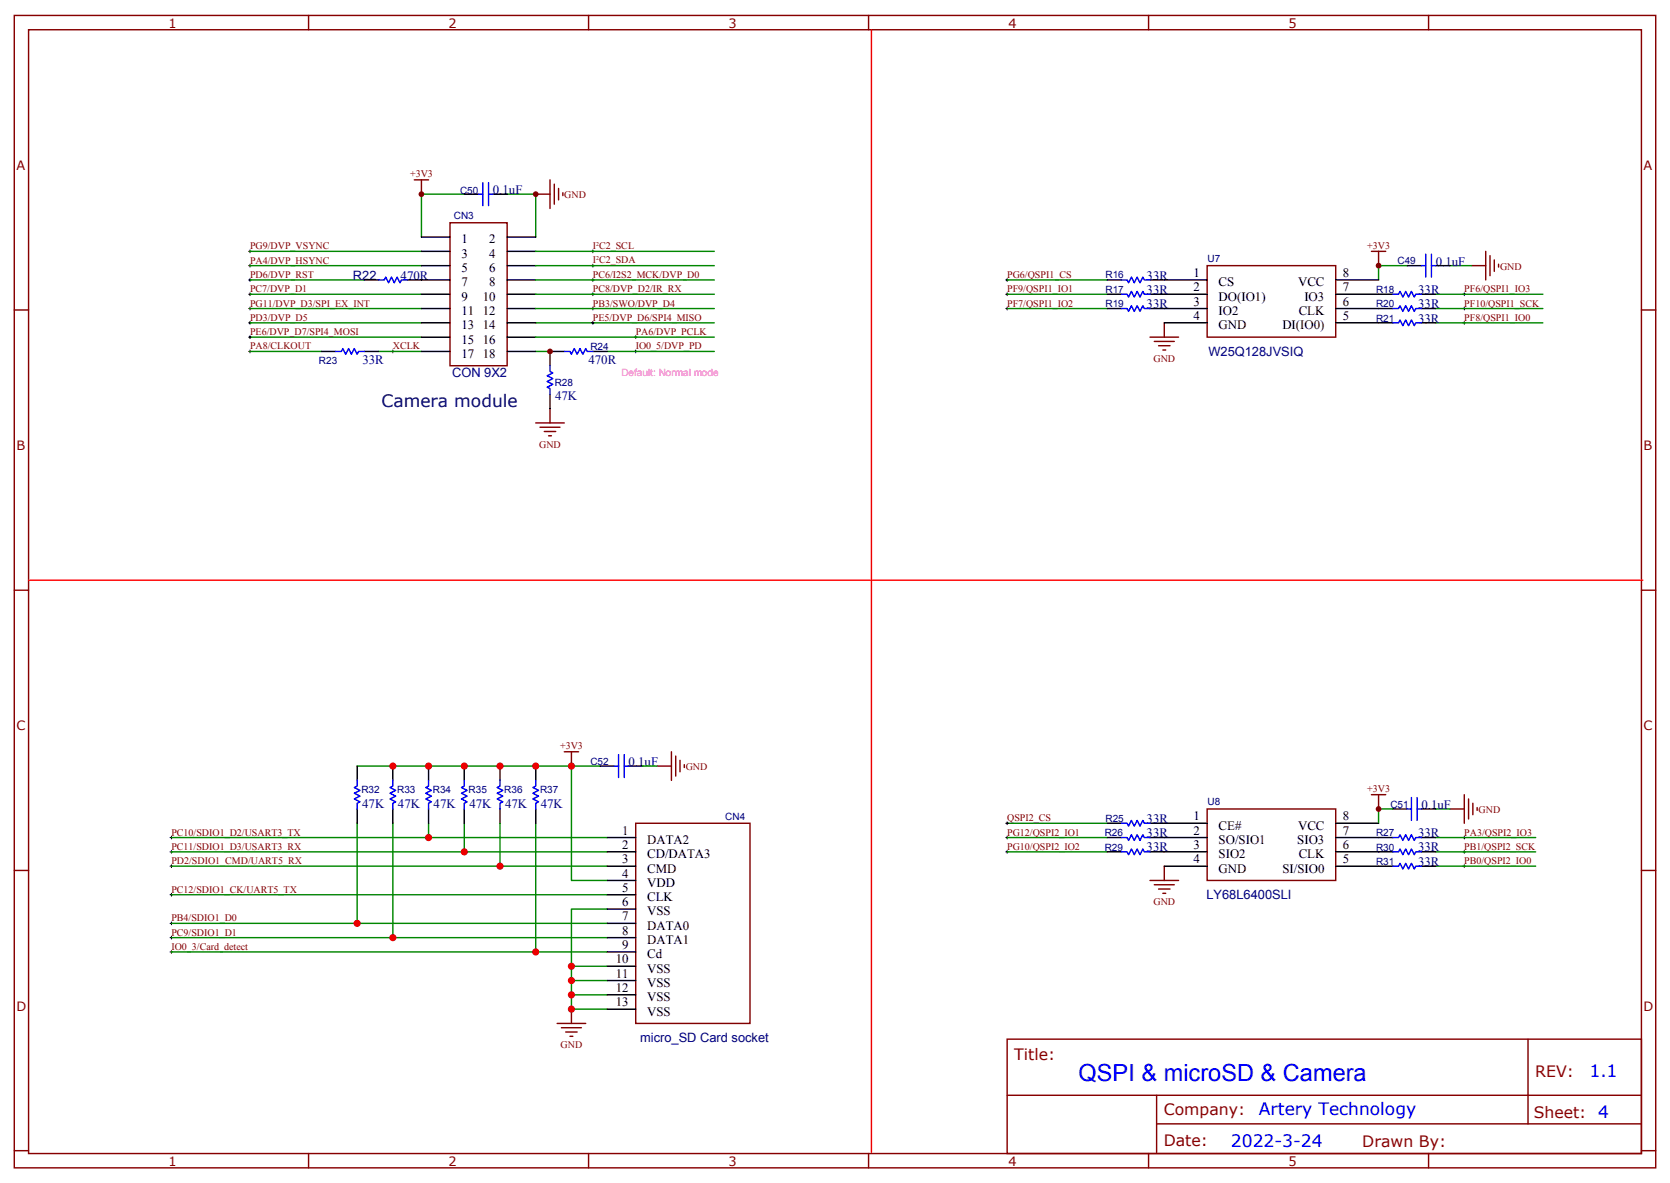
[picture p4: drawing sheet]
<svg xmlns="http://www.w3.org/2000/svg" width="412mm" height="292mm" viewBox="0 0 412 292" stroke-linecap="round" stroke-linejoin="round" font-family="sans-serif">
<g fill="none" stroke="#000" stroke-width=".25">
<path d="M61.4 72.6h.7M61.4 76.1h.7M61.4 79.7h.7M61.4 69.1h.7M61.4 62h.7M61.4 65.5h.7M61.7 61.7v.7M61.7 65.2v.7M61.7 68.7v.7M61.7 72.2v.8M61.7 75.8v.7M61.7 79.3v.7"/>
<path d="M146 72.6h.8M146 76.1h.8M146 79.7h.8M146 69.1h.8M146 62h.8M146 65.5h.8M146.4 61.7v.7M146.4 65.2v.7M146.4 68.7v.7M146.4 72.2v.8M146.4 75.8v.7M146.4 79.3v.7"/>
<path d="M248.4 72.6h.7M248.4 76.1h.7M248.4 69.1h.7M248.7 68.7v.7M248.7 72.2v.8M248.7 75.8v.7M361.2 72.6h.7M361.2 76.1h.7M361.2 79.7h.7M361.6 72.2v.8M361.6 75.8v.7M361.6 79.3v.7"/>
<path d="M61.4 83.2h.7M61.4 86.7h.7M61.7 82.8v.7M61.7 86.4v.7M96.7 86.7h.7M97 86.4v.7M156.6 83.2h.7M156.6 86.7h.7M157 82.8v.7M157 86.4v.7M42 206.7h.7M42 210.2h.7"/>
<path d="M42 213.7h.7M42.3 206.3v.7M42.3 209.8v.7M42.3 213.4v.7M248.4 206.7h.7M248.4 210.2h.7M248.4 203.1h.7M248.7 202.8v.7M248.7 206.3v.7M248.7 209.8v.7M361.2 206.7h.7M361.2 210.2h.7"/>
<path d="M361.2 213.7h.7M361.6 206.3v.7M361.6 209.8v.7M361.6 213.4v.7M42 220.8h.7M42 227.8h.7M42 231.4h.7M42 234.9h.7M42.3 220.4v.7M42.3 227.5v.7M42.3 231v.7M42.3 234.5v.7"/>
</g>
<g fill="none" stroke="#800000" stroke-width=".35">
<path d="M102.3 44.4h3.5M104.1 44.4v3.5M111.1 55h14.1v35.2h-14.1zM132.3 47.9h3.5M135.8 44.4v7M136.9 45.4v5M137.9 46.5v2.8M139 47.6v.7M287.5 79.7v3.5M298.1 65.5h31.7v17.7h-31.7zM338.7 62h3.5M340.4 62v3.5"/>
<path d="M363.4 65.5h3.5M366.9 62v7.1M367.9 63.1v4.9M369 64.1v2.9M370.1 65.2v.7M284 83.2h7M285 84.2h5M286.1 85.3h2.8M287.2 86.4h.7M132.3 104.4h7M133.3 105.4h5M134.4 106.5h2.8"/>
<path d="M135.5 107.5h.7M135.8 100.8v3.6M139.3 185.5h3.6M141.1 185.5v3.5M162.3 189h3.5M165.8 185.5v7M166.9 186.5v5M167.9 187.6v2.8M169 188.7v.7M298.1 199.6h31.7v17.6h-31.7zM338.7 196.1h3.5M340.4 196.1v3.5"/>
<path d="M358.1 199.6h3.5M361.6 196.1v7M362.7 197.1v5M363.7 198.2v2.8M364.8 199.2v.8M157 203.1h28.2v49.4h-28.2zM284 217.2h7M285 218.3h5M286.1 219.4h2.8M287.5 213.7v3.5M287.2 220.4h.7M137.6 252.5h7"/>
<path d="M138.6 253.6h5M139.7 254.6h2.8M140.8 255.7h.7M141.1 249v3.5"/>
</g>
<g fill="none" stroke="#008700" stroke-width=".35">
<path d="M114.7 47.9h-10.6v10.6M125.2 47.9h7.1v10.6M61.7 76.1h42.4M61.7 72.6h42.4M61.7 69.1h28.3M61.7 65.5h42.4M61.7 79.7h42.4M61.7 62h42.4M132.3 76.1h44.1M132.3 72.6h44.1M132.3 69.1h44.1M132.3 65.5h44.1"/>
<path d="M132.3 79.7h44.1M132.3 62h44.1M248.7 76.1h24.7M248.7 72.6h24.7M248.7 69.1h24.7M347.5 65.5h-7.1v3.6M354.5 76.1h26.5M354.5 72.6h26.5M354.5 79.7h26.5M358.1 65.5h5.3M61.7 86.7h17.7M61.7 83.2h42.4"/>
<path d="M93.5 86.7h10.6M132.3 83.2h44.1M132.3 86.7h3.5M149.9 86.7h26.5M88.2 189h52.9v28.2h8.8M141.1 189h7.1M158.7 189h3.6M344 199.6h-3.6v3.5M354.5 199.6h3.6M42.3 210.2h72.4M42.3 213.7h81.2M42.3 206.7h63.5"/>
<path d="M88.2 203.1v24.7h61.7M97 203.1v28.3h52.9M105.8 203.1v3.6h44.1M114.7 203.1v7.1h35.2M123.5 203.1v10.6h26.4M132.3 203.1v31.8h17.6M248.7 210.2h24.7M248.7 206.7h24.7M248.7 203.1h24.7M354.5 210.2h24.7M354.5 206.7h24.7M354.5 213.7h24.7"/>
<path d="M42.3 220.8h107.6M42.3 234.9h90M42.3 227.8h45.9M42.3 231.4h54.7M141.1 238.4h8.8M149.9 224.3h-8.8v24.7h8.8M141.1 241.9h8.8M141.1 245.5h8.8"/>
</g>
<g fill="none" stroke="#000" stroke-width=".35">
<path d="M104.1 58.5h7M114.7 47.9h3.5M121.7 47.9h3.5M125.2 58.5h7.1M90 69.1h3.5M100.5 69.1h10.6M104.1 79.7h7M104.1 76.1h7M104.1 65.5h7M104.1 72.6h7M104.1 62h7M125.2 69.1h7.1"/>
<path d="M125.2 79.7h7.1M125.2 76.1h7.1M125.2 65.5h7.1M125.2 72.6h7.1M125.2 62h7.1M273.4 69.1h3.5M273.4 76.1h3.5M273.4 72.6h3.5M284 69.1h14.1M284 76.1h14.1M284 72.6h14.1M287.5 79.7h10.6"/>
<path d="M329.8 69.1h10.6M329.8 79.7h14.2M329.8 76.1h14.2M329.8 72.6h14.2M347.5 65.5h3.5M351 79.7h3.5M351 76.1h3.5M351 72.6h3.5M354.5 65.5h3.6M79.4 86.7h3.5M90 86.7h3.5M104.1 86.7h7"/>
<path d="M104.1 83.2h7M125.2 86.7h7.1M125.2 83.2h7.1M135.8 97.3v3.5M139.3 86.7h-3.5v3.5M146.4 86.7h3.5M88.2 189v3.5M88.2 199.6v3.5M97 189v3.5M97 199.6v3.5M105.8 189v3.5M105.8 199.6v3.5"/>
<path d="M114.7 189v3.5M114.7 199.6v3.5M123.5 189v3.5M123.5 199.6v3.5M132.3 189v3.5M132.3 199.6v3.5M148.2 189h3.5M155.2 189h3.5M344 199.6h3.5M351 199.6h3.5M149.9 206.7h7.1M149.9 210.2h7.1"/>
<path d="M149.9 213.7h7.1M149.9 217.2h7.1M273.4 203.1h3.5M273.4 206.7h3.5M273.4 210.2h3.5M284 203.1h14.1M284 206.7h14.1M284 210.2h14.1M287.5 213.7h10.6M329.8 203.1h10.6M329.8 206.7h14.2M329.8 210.2h14.2"/>
<path d="M329.8 213.7h14.2M351 206.7h3.5M351 210.2h3.5M351 213.7h3.5M149.9 234.9h7.1M149.9 220.8h7.1M149.9 224.3h7.1M149.9 227.8h7.1M149.9 231.4h7.1M149.9 238.4h7.1M149.9 241.9h7.1M149.9 245.5h7.1"/>
<path d="M149.9 249h7.1"/>
</g>
<g fill="none" stroke="#00f" stroke-width=".35">
<path d="M118.2 47.9h1M119.2 45.1v5.6M120.6 45.1v5.6M120.6 47.9h1.1M93.5 69.1h1.4l.3-.7 .8 1.4 .7-1.4 .7 1.4 .7-1.4 .7 1.4 .3-.7h1.4M276.9 76.1h1.4l.4 .7 .7-1.4 .7 1.4 .7-1.4 .7 1.4 .7-1.4 .4 .7h1.4M276.9 72.6h1.4l.4 .7 .7-1.4 .7 1.4 .7-1.4 .7 1.4 .7-1.4 .4 .7h1.4M276.9 69.1h1.4l.4 .7 .7-1.4 .7 1.4 .7-1.4 .7 1.4 .7-1.4 .4 .7h1.4M344 79.7h1.4l.3-.7 .7 1.4 .7-1.4 .7 1.4 .7-1.4 .7 1.4 .4-.7h1.4M344 76.1h1.4l.3-.7 .7 1.4 .7-1.4 .7 1.4 .7-1.4 .7 1.4 .4-.7h1.4M344 72.6h1.4l.3-.7 .7 1.4 .7-1.4 .7 1.4 .7-1.4 .7 1.4 .4-.7h1.4M351 65.5h1.1"/>
<path d="M352.1 62.7v5.7M353.5 62.7v5.7M353.5 65.5h1M82.9 86.7h1.4l.4-.7 .7 1.4 .7-1.4 .7 1.4 .7-1.4 .7 1.4 .3-.7h1.5M135.8 90.2v1.5l.7 .3-1.4 .7 1.4 .7-1.4 .7 1.4 .7-1.4 .7 .7 .4v1.4M139.3 86.7h1.5l.3 .7 .7-1.4 .7 1.4 .7-1.4 .7 1.4 .7-1.4 .4 .7h1.4M88.2 192.5v1.5l-.7 .3 1.4 .7-1.4 .7 1.4 .7-1.4 .7 1.4 .7-.7 .4v1.4M97 192.5v1.5l-.7 .3 1.4 .7-1.4 .7 1.4 .7-1.4 .7 1.4 .7-.7 .4v1.4M105.8 192.5v1.5l-.7 .3 1.4 .7-1.4 .7 1.4 .7-1.4 .7 1.4 .7-.7 .4v1.4M114.7 192.5v1.5l-.8 .3 1.5 .7-1.5 .7 1.5 .7-1.5 .7 1.5 .7-.7 .4v1.4M123.5 192.5v1.5l-.7 .3 1.4 .7-1.4 .7 1.4 .7-1.4 .7 1.4 .7-.7 .4v1.4M132.3 192.5v1.5l-.7 .3 1.4 .7-1.4 .7 1.4 .7-1.4 .7 1.4 .7-.7 .4v1.4"/>
<path d="M151.7 189h1.1M152.8 186.2v5.6M154.2 186.2v5.6M154.2 189h1M347.5 199.6h1M348.5 196.8v5.6M350 196.8v5.6M350 199.6h1M276.9 203.1h1.4l.4 .7 .7-1.4 .7 1.4 .7-1.4 .7 1.4 .7-1.4 .4 .7h1.4M276.9 210.2h1.4l.4 .7 .7-1.4 .7 1.4 .7-1.4 .7 1.4 .7-1.4 .4 .7h1.4M276.9 206.7h1.4l.4 .7 .7-1.4 .7 1.4 .7-1.4 .7 1.4 .7-1.4 .4 .7h1.4M344 206.7h1.4l.3-.7 .7 1.4 .7-1.4 .7 1.4 .7-1.4 .7 1.4 .4-.7h1.4"/>
<path d="M344 210.2h1.4l.3-.7 .7 1.4 .7-1.4 .7 1.4 .7-1.4 .7 1.4 .4-.7h1.4M344 213.7h1.4l.3-.7 .7 1.4 .7-1.4 .7 1.4 .7-1.4 .7 1.4 .4-.7h1.4"/>
</g>
<g fill="none" stroke="#870000" stroke-width=".35">
<path d="M3.5 3.8h405.4v284.3h-405.4zM7.1 7.3h398.2v277.3h-398.2zM76.2 3.8v3.5M145.3 3.8v3.5M214.5 3.8v3.5M283.6 3.8v3.5M352.8 3.8v3.5M3.5 76.5h3.6M405.3 76.5h3.6M3.5 145.6h3.6M405.3 145.6h3.6M3.5 214.8h3.6"/>
<path d="M405.3 214.8h3.6M248.7 256.4h156.6v28.2h-156.6zM377.3 256.4v20.9M248.7 270.2h156.5M285.6 277.3h119.6M285.6 270.2v14.2M3.5 283.9h3.6M76.2 284.6v3.5M145.3 284.6v3.5M214.5 284.6v3.5M283.6 284.6v3.5M352.8 284.6v3.5"/>
<path d="M405.3 283.9h3.6"/>
</g>
<path d="M215.2 7.3v277M7.1 143.2h398.6" fill="none" stroke="#f00" stroke-width=".35"/>
<g fill="#800000">
<circle cx="340.4" cy="199.6" r=".71"/>
<circle cx="340.4" cy="65.5" r=".71"/>
<circle cx="104.1" cy="47.9" r=".71"/>
<circle cx="132.3" cy="47.9" r=".71"/>
<circle cx="135.8" cy="86.7" r=".71"/>
</g>
<g fill="#c00">
<circle cx="141.1" cy="249" r=".88"/>
<circle cx="141.1" cy="245.5" r=".88"/>
<circle cx="141.1" cy="241.9" r=".88"/>
<circle cx="141.1" cy="238.4" r=".88"/>
<circle cx="141.1" cy="189" r=".88"/>
<circle cx="123.5" cy="189" r=".88"/>
<circle cx="132.3" cy="189" r=".88"/>
<circle cx="114.7" cy="189" r=".88"/>
<circle cx="105.8" cy="189" r=".88"/>
<circle cx="97" cy="189" r=".88"/>
<circle cx="88.2" cy="227.8" r=".88"/>
<circle cx="97" cy="231.4" r=".88"/>
<circle cx="132.3" cy="234.9" r=".88"/>
<circle cx="114.7" cy="210.2" r=".88"/>
<circle cx="105.8" cy="206.7" r=".88"/>
<circle cx="123.5" cy="213.7" r=".88"/>
</g>
<text font-size="5.8" fill="#00f" x="266.3" y="266.6">QSPI &amp; microSD &amp; Camera</text>
<text font-size="4.2" fill="#006" x="94.2" y="100.5">Camera module</text>
<g font-size="4.2" fill="#00f">
<text x="392.5" y="265.7">1.1</text>
<text x="310.9" y="275.2">Artery Technology</text>
<text x="304" y="283">2022-3-24</text>
</g>
<g font-size="3.9" fill="#800">
<text x="250.5" y="261.4">Title:</text>
<text x="379.1" y="265.7">REV:</text>
<text x="287.4" y="275.2">Company:</text>
<text x="378.7" y="275.8">Sheet: 4</text>
<text x="287.4" y="282.9">Date:</text>
<text x="336.4" y="282.9">Drawn By:</text>
</g>
<g font-size="3.2" fill="#800">
<text x="41.6" y="6.8">1</text>
<text x="110.8" y="6.8">2</text>
<text x="179.9" y="6.8">3</text>
<text x="249.1" y="6.8">4</text>
<text x="318.2" y="6.8">5</text>
<text x="4.1" y="41.9">A</text>
<text x="405.9" y="41.9">A</text>
<text x="4.1" y="111.1">B</text>
<text x="405.9" y="111.1">B</text>
<text x="4.1" y="180.2">C</text>
<text x="405.9" y="180.2">C</text>
<text x="4.1" y="249.3">D</text>
<text x="405.9" y="249.3">D</text>
<text x="41.6" y="287.6">1</text>
<text x="110.8" y="287.6">2</text>
<text x="179.9" y="287.6">3</text>
<text x="249.1" y="287.6">4</text>
<text x="318.2" y="287.6">5</text>
</g>
<g font-size="3.2" fill="#000080">
<text x="121.7" y="47.9">0.1uF</text>
<text x="354.5" y="65.5">0.1uF</text>
<text x="87.2" y="69">R22</text>
<text x="98.9" y="69">470R</text>
<text x="283.2" y="69">33R</text>
<text x="283.2" y="76">33R</text>
<text x="283.2" y="72.5">33R</text>
<text x="350.2" y="76.1">33R</text>
<text x="350.2" y="72.5">33R</text>
<text x="350.2" y="79.6">33R</text>
<text x="89.5" y="89.9">33R</text>
<text x="145.3" y="89.9">470R</text>
<text x="298.4" y="87.8">W25Q128JVSIQ</text>
<text x="111.6" y="93.1">CON 9X2</text>
<text x="137.1" y="98.7">47K</text>
<text x="155.2" y="188.9">0.1uF</text>
<text x="89.4" y="199.3">47K</text>
<text x="98.3" y="199.3">47K</text>
<text x="107.1" y="199.3">47K</text>
<text x="115.9" y="199.3">47K</text>
<text x="124.7" y="199.3">47K</text>
<text x="133.5" y="199.3">47K</text>
<text x="283.2" y="203">33R</text>
<text x="351" y="199.6">0.1uF</text>
<text x="283.2" y="206.6">33R</text>
<text x="350.2" y="206.6">33R</text>
<text x="283.2" y="210.1">33R</text>
<text x="350.2" y="210.1">33R</text>
<text x="350.2" y="213.6">33R</text>
<text x="297.9" y="221.9">LY68L6400SLI</text>
<text x="158.1" y="257.2">micro_SD Card socket</text>
</g>
<g font-size="3.2">
<text x="113.9" y="60.1">1</text>
<text x="113.9" y="63.6">3</text>
<text x="120.8" y="60.1">2</text>
<text x="120.8" y="63.6">4</text>
<text x="113.9" y="67.1">5</text>
<text x="113.9" y="70.7">7</text>
<text x="120.8" y="67.1">6</text>
<text x="120.8" y="70.7">8</text>
<text x="294.7" y="68.4">1</text>
<text x="294.7" y="71.9">2</text>
<text x="300.9" y="70.7">CS</text>
<text x="320.5" y="70.7">VCC</text>
<text x="331.6" y="68.4">8</text>
<text x="331.6" y="71.9">7</text>
<text x="113.9" y="74.2">9</text>
<text x="113.9" y="77.7">11</text>
<text x="119.2" y="74.2">10</text>
<text x="119.2" y="77.7">12</text>
<text x="294.7" y="75.4">3</text>
<text x="300.9" y="74.2">DO(IO1)</text>
<text x="300.9" y="77.7">IO2</text>
<text x="320.7" y="77.7">CLK</text>
<text x="322.1" y="74.2">IO3</text>
<text x="331.6" y="75.4">6</text>
<text x="113.9" y="81.2">13</text>
<text x="119.2" y="81.2">14</text>
<text x="294.7" y="79">4</text>
<text x="300.9" y="81.2">GND</text>
<text x="316.7" y="81.2">DI(IO0)</text>
<text x="331.6" y="79">5</text>
<text x="113.9" y="84.8">15</text>
<text x="113.9" y="88.3">17</text>
<text x="119.2" y="84.8">16</text>
<text x="119.2" y="88.3">18</text>
<text x="294.7" y="202.4">1</text>
<text x="331.6" y="202.4">8</text>
<text x="153.6" y="209.5">2</text>
<text x="153.6" y="206">1</text>
<text x="159.8" y="208.2">DATA2</text>
<text x="294.7" y="206">2</text>
<text x="294.7" y="209.5">3</text>
<text x="300.9" y="204.7">CE#</text>
<text x="300.9" y="208.2">SO/SIO1</text>
<text x="320.4" y="208.2">SIO3</text>
<text x="320.5" y="204.7">VCC</text>
<text x="331.6" y="206">7</text>
<text x="331.6" y="209.5">6</text>
<text x="153.6" y="213">3</text>
<text x="159.8" y="211.8">CD/DATA3</text>
<text x="159.8" y="215.3">CMD</text>
<text x="294.7" y="213">4</text>
<text x="300.9" y="211.8">SIO2</text>
<text x="300.9" y="215.3">GND</text>
<text x="316.7" y="215.3">SI/SIO0</text>
<text x="320.7" y="211.8">CLK</text>
<text x="331.6" y="213">5</text>
<text x="153.6" y="216.5">4</text>
<text x="153.6" y="220.1">5</text>
<text x="159.8" y="218.8">VDD</text>
<text x="153.6" y="223.6">6</text>
<text x="153.6" y="227.1">7</text>
<text x="159.8" y="222.4">CLK</text>
<text x="159.8" y="225.9">VSS</text>
<text x="153.6" y="230.6">8</text>
<text x="159.8" y="229.4">DATA0</text>
<text x="159.8" y="232.9">DATA1</text>
<text x="152" y="237.7">10</text>
<text x="153.6" y="234.2">9</text>
<text x="159.8" y="236.5">Cd</text>
<text x="159.8" y="240">VSS</text>
<text x="152" y="241.2">11</text>
<text x="152" y="244.8">12</text>
<text x="159.8" y="243.5">VSS</text>
<text x="152" y="248.3">13</text>
<text x="159.8" y="247.1">VSS</text>
<text x="159.8" y="250.6">VSS</text>
</g>
<g font-size="2.5" fill="#800000">
<text x="101.3" y="43.7">+3V3</text>
<text x="139.3" y="48.9">GND</text>
<text x="61.7" y="61.5">PG9/DVP_VSYNC</text>
<text x="61.7" y="65.1">PA4/DVP_HSYNC</text>
<text x="146.4" y="65">I C2_SDA</text>
<text x="146.4" y="61.5">I C2_SCL</text>
<text x="337.6" y="61.4">+3V3</text>
<text x="61.7" y="68.6">PD6/DVP_RST</text>
<text x="146.4" y="68.6">PC6/I2S2_MCK/DVP_D0</text>
<text x="248.7" y="68.6">PG6/QSPI1_CS</text>
<text x="370.4" y="66.5">GND</text>
<text x="61.7" y="72.1">PC7/DVP_D1</text>
<text x="61.7" y="75.6">PG11/DVP_D3/SPI_EX_INT</text>
<text x="146.4" y="75.6">PB3/SWO/DVP_D4</text>
<text x="146.4" y="72.1">PC8/DVP_D2/IR_RX</text>
<text x="248.7" y="72.1">PF9/QSPI1_IO1</text>
<text x="248.7" y="75.6">PF7/QSPI1_IO2</text>
<text x="361.6" y="72.1">PF6/QSPI1_IO3</text>
<text x="361.6" y="75.6">PF10/QSPI1_SCK</text>
<text x="61.7" y="79.2">PD3/DVP_D5</text>
<text x="61.7" y="82.7">PE6/DVP_D7/SPI4_MOSI</text>
<text x="146.4" y="79.2">PE5/DVP_D6/SPI4_MISO</text>
<text x="157" y="82.7">PA6/DVP_PCLK</text>
<text x="361.6" y="79.2">PF8/QSPI1_IO0</text>
<text x="61.7" y="86.2">PA8/CLKOUT</text>
<text x="97" y="86.2">XCLK</text>
<text x="157" y="86.2">IO0_5/DVP_PD</text>
<text x="284.8" y="89.3">GND</text>
<text x="133.2" y="110.4">GND</text>
<text x="138.3" y="184.9">+3V3</text>
<text x="169.3" y="190">GND</text>
<text x="337.6" y="195.4">+3V3</text>
<text x="248.7" y="202.6">QSPI2_CS</text>
<text x="365.1" y="200.6">GND</text>
<text x="42.3" y="206.2">PC10/SDIO1_D2/USART3_TX</text>
<text x="42.3" y="209.7">PC11/SDIO1_D3/USART3_RX</text>
<text x="248.7" y="209.7">PG10/QSPI2_IO2</text>
<text x="248.7" y="206.2">PG12/QSPI2_IO1</text>
<text x="361.6" y="206.2">PA3/QSPI2_IO3</text>
<text x="361.6" y="209.7">PB1/QSPI2_SCK</text>
<text x="42.3" y="213.2">PD2/SDIO1_CMD/UART5_RX</text>
<text x="361.6" y="213.2">PB0/QSPI2_IO0</text>
<text x="42.3" y="220.3">PC12/SDIO1_CK/UART5_TX</text>
<text x="42.3" y="227.3">PB4/SDIO1_D0</text>
<text x="284.8" y="223.3">GND</text>
<text x="42.3" y="230.9">PC9/SDIO1_D1</text>
<text x="42.3" y="234.4">IO0_3/Card_detect</text>
<text x="138.4" y="258.6">GND</text>
</g>
<g font-size="2.5" fill="#000080">
<text x="113.6" y="47.9">C50</text>
<text x="112.1" y="54.1">CN3</text>
<text x="298.2" y="64.7">U7</text>
<text x="345.1" y="65.2">C49</text>
<text x="273" y="68.7">R16</text>
<text x="273" y="75.7">R19</text>
<text x="273" y="72.2">R17</text>
<text x="339.8" y="75.8">R20</text>
<text x="339.8" y="72.3">R18</text>
<text x="339.8" y="79.3">R21</text>
<text x="78.8" y="89.9">R23</text>
<text x="145.8" y="86.4">R24</text>
<text x="137" y="95.2">R28</text>
<text x="145.8" y="188.7">C52</text>
<text x="89.3" y="195.7">R32</text>
<text x="98.1" y="195.7">R33</text>
<text x="106.9" y="195.7">R34</text>
<text x="115.7" y="195.7">R35</text>
<text x="124.5" y="195.7">R36</text>
<text x="133.3" y="195.7">R37</text>
<text x="179.1" y="202.2">CN4</text>
<text x="273" y="202.8">R25</text>
<text x="298.2" y="198.7">U8</text>
<text x="343.3" y="199.2">C51</text>
<text x="272.8" y="209.9">R29</text>
<text x="272.8" y="206.3">R26</text>
<text x="339.8" y="206.3">R27</text>
<text x="339.8" y="209.9">R30</text>
<text x="339.8" y="213.4">R31</text>
</g>
<text font-size="2.5" fill="#f0f" x="153.5" y="92.7">Default: Normal mode</text>
<g font-size="1.4" fill="#800000">
<text x="147.2" y="64.2">2</text>
<text x="147.2" y="60.7">2</text>
</g>
</svg>
